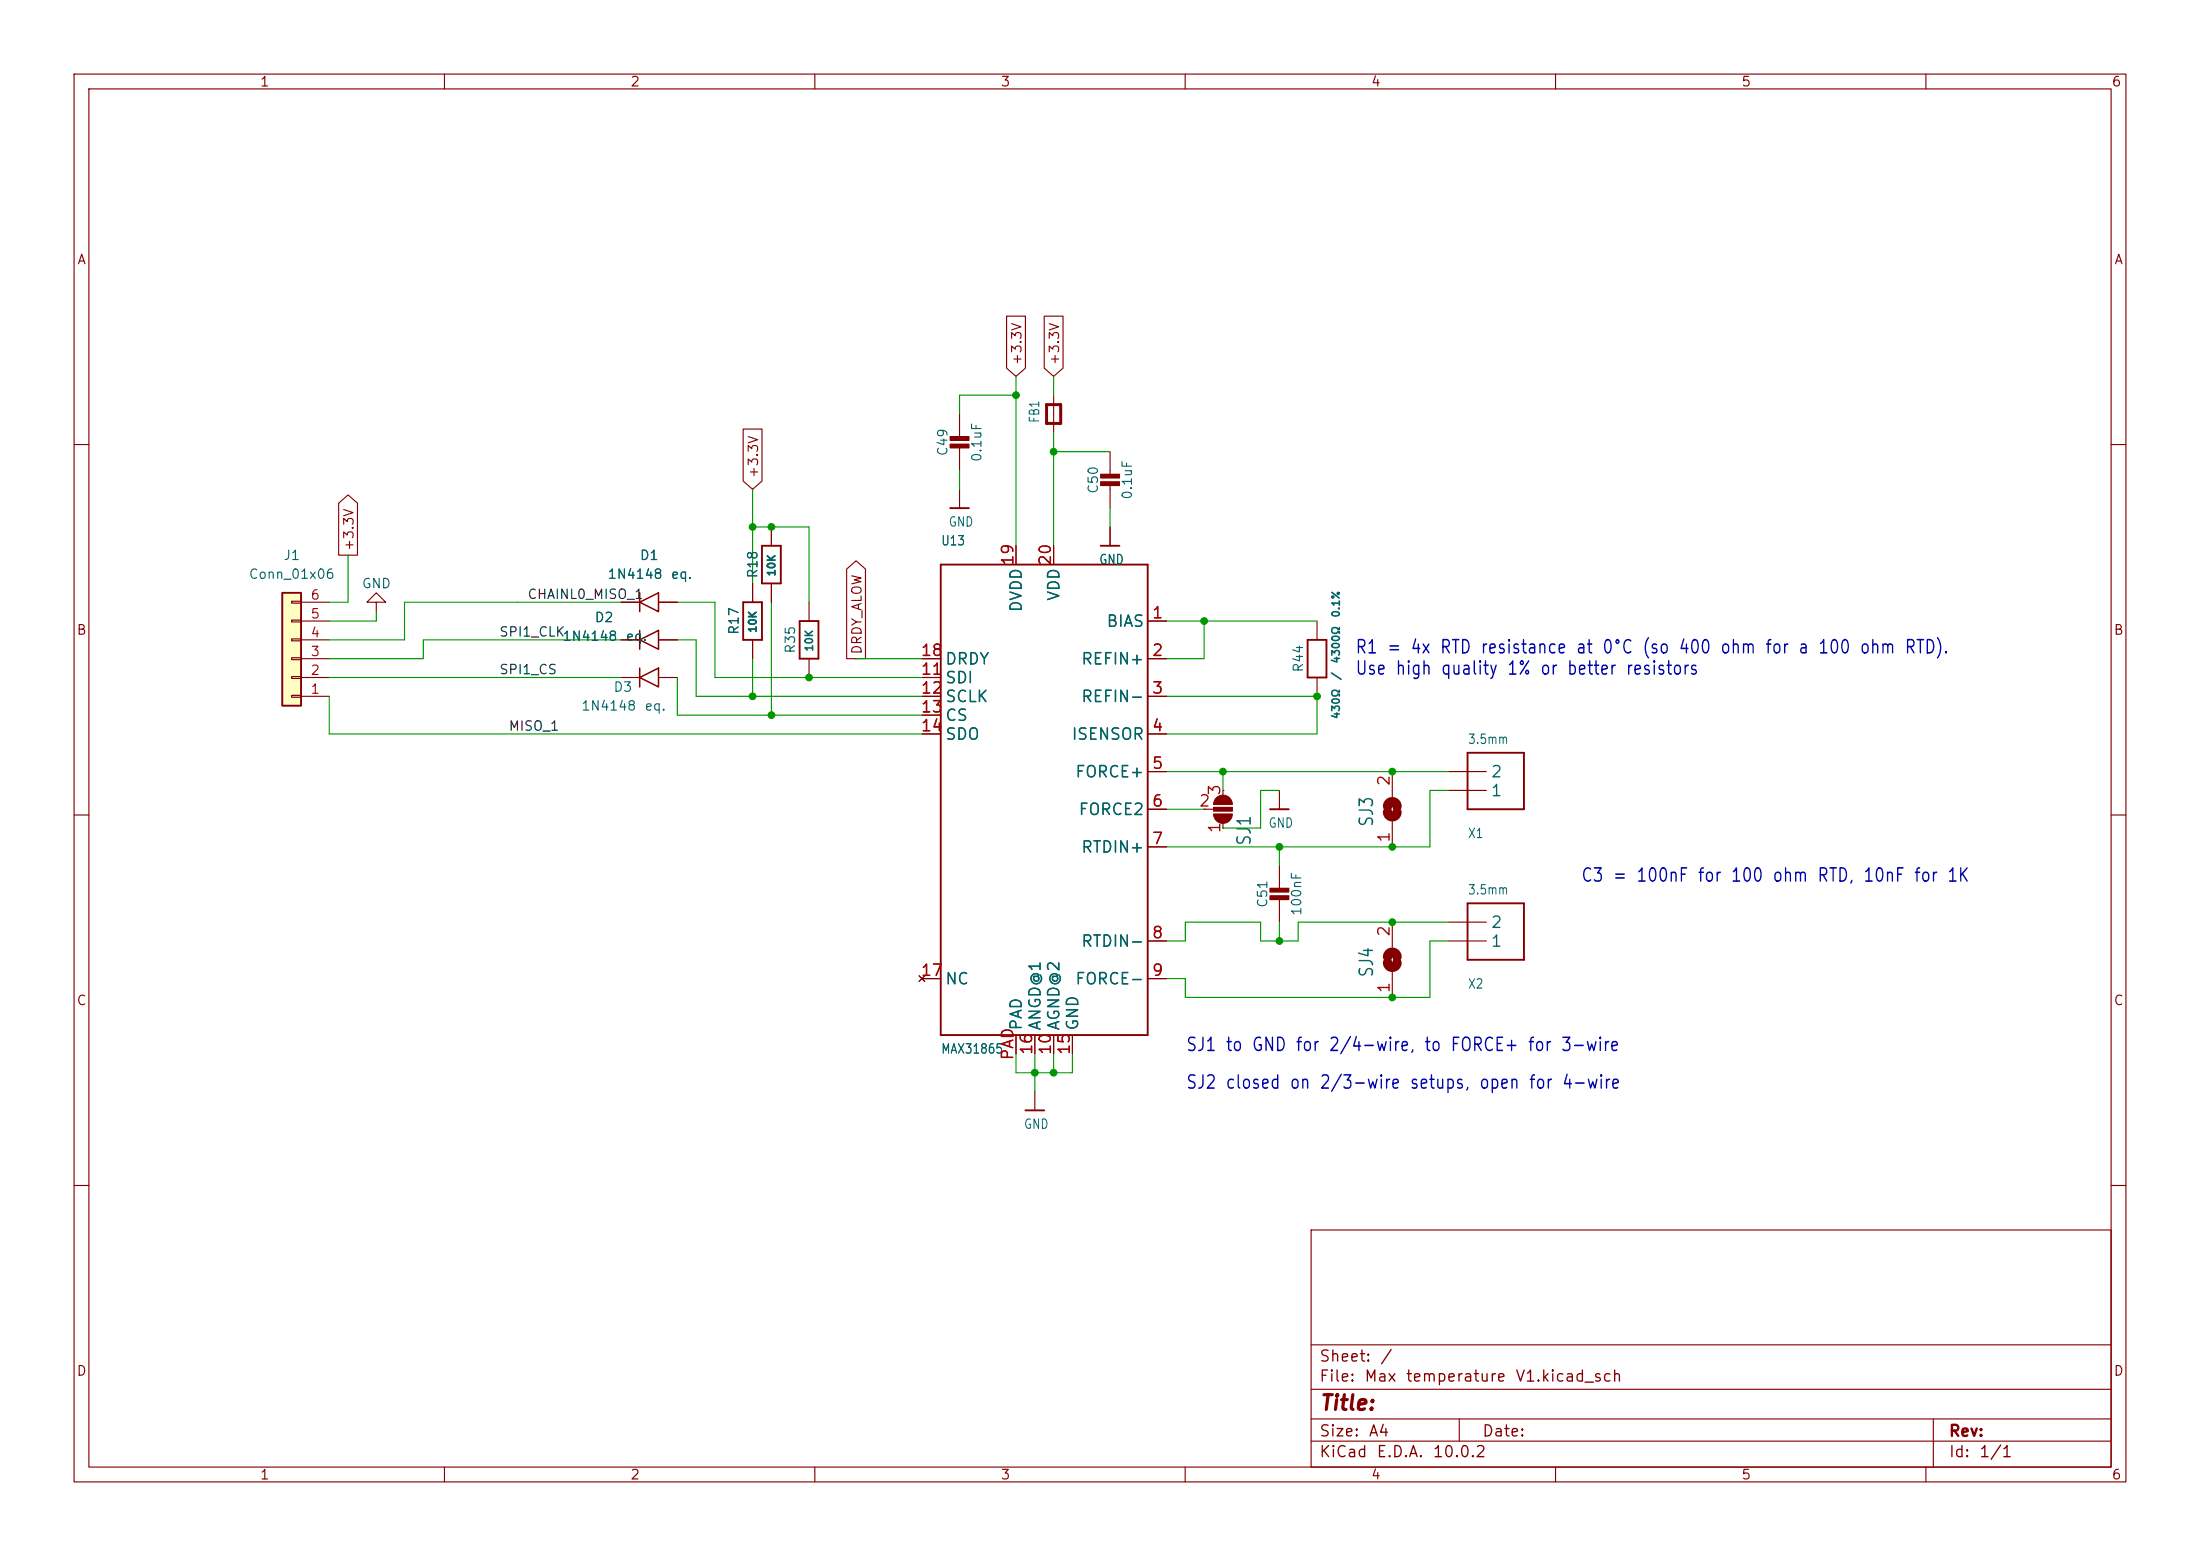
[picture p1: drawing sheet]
<svg xmlns="http://www.w3.org/2000/svg" width="297mm" height="210mm" viewBox="0 0 297 210" stroke-linecap="round" stroke-linejoin="round" font-family="sans-serif">
<g fill="none" stroke="#840000" stroke-width=".15">
<path d="M10 10h277v190h-277zM12 12h273v186h-273zM60 10v2M110 10v2M160 10v2M210 10v2M260 10v2M10 60h2M101.6 78.7v2.6M137.2 73.7v2.5M142.2 73.7v2.5M285 60h2"/>
<path d="M83.8 91.4h2.6M88.9 91.4h2.5M101.6 86.4v2.5M124.5 91.4h2.5M124.5 88.9h2.5M124.5 94h2.5M124.5 99.1h2.5M124.5 96.5h2.5M154.9 83.8h2.6M154.9 88.9h2.6M154.9 94h2.6M154.9 99.1h2.6"/>
<path d="M10 110h2M154.9 104.1h2.6M154.9 109.2h2.6M154.9 114.3h2.6M195.6 106.7h5.1M195.6 104.1h5.1M285 110h2M124.1 131.7l.7 .8M124.5 132.1h2.5M124.8 131.7l-.7 .8M137.2 139.7v2.5M139.7 139.7v2.5"/>
<path d="M142.2 139.7v2.5M144.8 139.7v2.5M154.9 127h2.6M154.9 132.1h2.6M10 160h2M177 166h108v32h-108zM285 160h2M60 198v2M110 198v2M160 198v2M177 194.5h108M177 191.5h108"/>
<path d="M177 187.5h108M177 181.5h108M197 191.5v3M210 198v2M260 198v2M261 191.5v6.5"/>
</g>
<path d="M127 76.2h27.9v63.5h-27.9zM100.3 81.3h2.6v5.1h-2.6zM198.1 101.6h7.6v7.6h-7.6z" fill="none" stroke="#840000" stroke-width=".25"/>
<path d="M86.4 91.4l2.5-1.2v2.5zM86.4 90.2v2.5" fill="none" stroke="#840000" stroke-width=".2"/>
<path d="M38.1 80h2.5v15.3h-2.5z" fill="#ffffc2"/>
<path d="M102.9 73.7h2.5v5h-2.5zM128.3 68.6h2.5M148.6 73.7h2.5M38.1 80h2.5v15.3h-2.5zM107.9 83.8h2.6v5.1h-2.6zM176.5 86.4h2.6v5h-2.6zM171.4 109.2h2.6M198.1 121.9h7.6v7.6h-7.6zM138.4 149.9h2.6" fill="none" stroke="#840000" stroke-width=".25"/>
<g fill="none" stroke="#840000" stroke-width=".15">
<path d="M100.3 57.9h2.6v7l-1.3 1.1-1.3-1.1zM129.5 55.9v3.3M135.9 42.7h2.5v7l-1.2 1.1-1.3-1.1zM141 42.7h2.5v7l-1.3 1.1-1.2-1.1zM142.2 53.3v5.1M45.7 67.9l1.3-1.1 1.3 1.1v7h-2.6zM101.6 78.7v2.6M104.1 71.1v2.6M104.1 78.7v2.6M114.3 76.8l1.3-1.1 1.2 1.1v12.1h-2.5zM129.5 60.2v3.3M129.5 66v2.6"/>
<path d="M137.2 73.7v2.5M142.2 73.7v2.5M149.9 61v3.3M149.9 65.3v3.3M149.9 71.1v2.6M39.4 93.9h1.2v.2h-1.2zM39.4 91.3h1.2v.3h-1.2zM39.4 88.8h1.2v.2h-1.2zM39.4 86.2h1.2v.3h-1.2zM39.4 83.7h1.2v.2h-1.2zM39.4 81.2h1.2v.2h-1.2zM40.6 94h3.8"/>
<path d="M40.6 91.4h3.8M40.6 88.9h3.8M40.6 86.4h3.8M40.6 83.8h3.8M40.6 81.3h3.8M50.8 81.3h1.3l-1.3-1.3-1.3 1.3h1.3v1.3M83.8 86.4h2.6M83.8 81.3h2.6M88.9 86.4h2.5M88.9 81.3h2.5M101.6 86.4v2.5M109.2 81.3v2.5"/>
<path d="M109.2 88.9v2.5M124.5 94h2.5M124.5 91.4h2.5M124.5 88.9h2.5M124.5 99.1h2.5M124.5 96.5h2.5M154.9 94h2.6M154.9 88.9h2.6M154.9 83.8h2.6M154.9 99.1h2.6M177.8 83.8v2.6M177.8 91.4v2.6"/>
<path d="M154.9 109.2h2.6M154.9 104.1h2.6M154.9 114.3h2.6M162.6 109.2h.1M162.6 109.2h2.1M165.1 111.8h.1M165.1 106.7h.1M165.1 106.7v.9M165.1 110.9v.9M172.7 106.7v2.5M172.7 116.8v3.3M188 104.1v3.5"/>
<path d="M188 110.9v3.4M124.1 131.7l.7 .8M124.5 132.1h2.5M124.8 131.7l-.7 .8M137.2 139.7v2.5M139.7 139.7v2.5M142.2 139.7v2.5M144.8 139.7v2.5M154.9 127h2.6M154.9 132.1h2.6M172.7 121.2v3.3M188 124.5v3.4"/>
<path d="M188 131.2v3.4M195.6 127h5.1M195.6 124.5h5.1M139.7 147.3v2.6"/>
</g>
<path d="M86.4 81.3l2.5-1.3v2.6zM86.4 86.4l2.5-1.3v2.5zM86.4 80v2.6M86.4 85.1v2.5" fill="none" stroke="#840000" stroke-width=".2"/>
<path d="M187.3 109.6a.64 .64 0 0 0 .7 .6 .64 .64 0 0 0 .6-.6M187.3 108.8a.64 .64 0 0 1 .7-.6 .64 .64 0 0 1 .6 .6M187.3 129.9a.64 .64 0 0 0 .7 .7 .64 .64 0 0 0 .6-.7M187.3 129.2a.64 .64 0 0 1 .7-.7 .64 .64 0 0 1 .6 .7" fill="none" stroke="#840000" stroke-width="1.3"/>
<g fill="#840000" stroke="#840000" stroke-width=".15">
<path d="M171.4 119.9h2.6v.5h-2.6z"/>
<path d="M171.4 120.9h2.6v.5h-2.6z"/>
<path d="M163.8 109h2.6v.5h-2.6z"/>
<path d="M128.3 58.9h2.5v.5h-2.5z"/>
<path d="M128.3 59.9h2.5v.6h-2.5z"/>
<path d="M148.6 64h2.5v.5h-2.5z"/>
<path d="M148.6 65h2.5v.5h-2.5z"/>
</g>
<g fill="#840000" stroke="#840000" stroke-width=".14">
<path d="M163.8 109.9h2.6a1.27 1.27 0 0 1-1.3 1.2 1.27 1.27 0 0 1-1.3-1.2z"/>
<path d="M164.2 107.7a1.27 1.27 0 0 1 1.4-.3 1.27 1.27 0 0 1 .8 1.2h-2.6l.1-.6z"/>
</g>
<path d="M141.3 54.6h1.9v2.6h-1.9z" fill="none" stroke="#840000" stroke-width=".41"/>
<g fill="none" stroke="#009600" stroke-width=".15">
<path d="M137.2 50.8v22.9M137.2 53.3h-7.7v2.6M142.2 50.8v2.5M142.2 58.4v15.3M47 74.9v6.4h-2.6M101.6 66v12.7M101.6 71.1h7.6v10.2M129.5 63.5v2.5M142.2 61h7.7M149.9 68.6v2.5M44.4 94v5.1h80.1M44.4 91.4h39.4"/>
<path d="M50.8 82.6v1.2h-6.4M83.8 81.3h-29.2v5.1h-10.2M83.8 86.4h-26.7v2.5h-12.7M91.4 81.3h5.1v10.1h28M91.4 91.4v5.1h33.1M91.4 86.4h2.6v7.6h30.5M101.6 88.9v5.1M104.1 81.3v15.2M115.6 88.9h8.9M157.5 94h20.3v5.1h-20.3M157.5 83.8h20.3M162.6 83.8v5.1h-5.1"/>
<path d="M157.5 104.1h38.1M157.5 109.2h5.1M165.1 104.1v2.6M172.7 106.7h-2.5v5.1h-5.1M172.7 114.3v2.5M195.6 106.7h-2.6v7.6h-35.5M172.7 124.5v2.5M195.6 127h-2.6v7.6h-33v-2.5h-2.5M195.6 124.5h-20.3v2.5h-5.1v-2.5h-10.2v2.5h-2.5M137.2 142.2v2.6h7.6v-2.6M139.7 142.2v5.1M142.2 142.2v2.6"/>
</g>
<g fill="#009600" stroke="#009600" stroke-width=".14">
<circle cx="172.7" cy="114.3" r=".46"/>
<circle cx="188" cy="124.5" r=".46"/>
<circle cx="188" cy="104.1" r=".46"/>
<circle cx="177.8" cy="94" r=".46"/>
<circle cx="188" cy="114.3" r=".46"/>
<circle cx="104.1" cy="96.5" r=".46"/>
<circle cx="101.6" cy="94" r=".46"/>
<circle cx="109.2" cy="91.4" r=".46"/>
<circle cx="142.2" cy="144.8" r=".46"/>
<circle cx="139.7" cy="144.8" r=".46"/>
<circle cx="172.7" cy="127" r=".46"/>
<circle cx="165.1" cy="104.1" r=".46"/>
<circle cx="188" cy="134.6" r=".46"/>
<circle cx="104.1" cy="71.1" r=".46"/>
<circle cx="162.6" cy="83.8" r=".46"/>
<circle cx="142.2" cy="61" r=".46"/>
<circle cx="137.2" cy="53.3" r=".46"/>
<circle cx="101.6" cy="71.1" r=".46"/>
</g>
<text font-size="2" fill="#840000" x="178" y="190.8">Title:</text>
<g font-size="1.8" fill="#0000c2">
<text x="182.9" y="88.6">R1 = 4x RTD resistance at 0°C (so 400 ohm for a 100 ohm RTD).</text>
<text x="182.9" y="91.5">Use high quality 1% or better resistors</text>
<text x="213.4" y="119.5">C3 = 100nF for 100 ohm RTD, 10nF for 1K</text>
<text x="160" y="142.3">SJ1 to GND for 2/4-wire, to FORCE+ for 3-wire</text>
<text x="160" y="147.4">SJ2 closed on 2/3-wire setups, open for 4-wire</text>
</g>
<g font-size="1.8" fill="#006464">
<text x="185.8" y="111.7" transform="rotate(-90 185.8 111.7)">SJ3</text>
<text x="169.3" y="114.2" transform="rotate(-90 169.3 114.2)">SJ1</text>
<text x="185.8" y="132" transform="rotate(-90 185.8 132)">SJ4</text>
</g>
<g font-size="1.5" fill="#a90000">
<text x="137.2" y="76.5" transform="rotate(-90 137.2 76.5)">19</text>
<text x="142.3" y="76.5" transform="rotate(-90 142.3 76.5)">20</text>
<text x="155.4" y="83.8">1</text>
<text x="124.2" y="88.9">18</text>
<text x="155.4" y="88.9">2</text>
<text x="124.2" y="91.5">11</text>
<text x="124.2" y="94">12</text>
<text x="155.4" y="94">3</text>
<text x="124.2" y="96.5">13</text>
<text x="124.2" y="99.1">14</text>
<text x="155.4" y="99.1">4</text>
<text x="155.4" y="104.2">5</text>
<text x="165.1" y="107.5" transform="rotate(-90 165.1 107.5)">3</text>
<text x="188" y="106.2" transform="rotate(-90 188 106.2)">2</text>
<text x="155.4" y="109.2">6</text>
<text x="161.8" y="109.2">2</text>
<text x="165.1" y="112.6" transform="rotate(-90 165.1 112.6)">1</text>
<text x="188" y="113.8" transform="rotate(-90 188 113.8)">1</text>
<text x="155.4" y="114.3">7</text>
<text x="155.4" y="127">8</text>
<text x="188" y="126.5" transform="rotate(-90 188 126.5)">2</text>
<text x="124.2" y="132.1">17</text>
<text x="155.4" y="132.1">9</text>
<text x="188" y="134.2" transform="rotate(-90 188 134.2)">1</text>
<text x="137.2" y="143.2" transform="rotate(-90 137.2 143.2)">PAD</text>
<text x="139.7" y="142.5" transform="rotate(-90 139.7 142.5)">16</text>
<text x="142.3" y="142.5" transform="rotate(-90 142.3 142.5)">10</text>
<text x="144.8" y="142.5" transform="rotate(-90 144.8 142.5)">15</text>
</g>
<g font-size="1.5" fill="#006464">
<text x="138.3" y="82.7" transform="rotate(-90 138.3 82.7)">DVDD</text>
<text x="143.4" y="81.2" transform="rotate(-90 143.4 81.2)">VDD</text>
<text x="149.3" y="85">BIAS</text>
<text x="127.5" y="92.6">SDI</text>
<text x="127.5" y="95.1">SCLK</text>
<text x="127.5" y="90.1">DRDY</text>
<text x="145.9" y="90.1">REFIN+</text>
<text x="145.9" y="95.1">REFIN-</text>
<text x="127.5" y="97.7">CS</text>
<text x="127.5" y="100.2">SDO</text>
<text x="144.6" y="100.2">ISENSOR</text>
<text x="145.1" y="105.3">FORCE+</text>
<text x="201.2" y="107.8">1</text>
<text x="201.2" y="105.3">2</text>
<text x="145.5" y="110.4">FORCE2</text>
<text x="145.9" y="115.5">RTDIN+</text>
<text x="201.2" y="125.6">2</text>
<text x="145.9" y="128.2">RTDIN-</text>
<text x="201.2" y="128.2">1</text>
<text x="127.5" y="133.2">NC</text>
<text x="145.1" y="133.2">FORCE-</text>
<text x="138.3" y="139.2" transform="rotate(-90 138.3 139.2)">PAD</text>
<text x="140.9" y="139.2" transform="rotate(-90 140.9 139.2)">ANGD@1</text>
<text x="143.4" y="139.2" transform="rotate(-90 143.4 139.2)">AGND@2</text>
<text x="145.9" y="139.2" transform="rotate(-90 145.9 139.2)">GND</text>
</g>
<g font-size="1.5" fill="#840000">
<text x="178" y="184.2">Sheet:</text>
<text x="186.2" y="184.2">/</text>
<text x="178" y="186.9">File:</text>
<text x="184.1" y="186.9">Max</text>
<text x="189.7" y="186.9">temperature</text>
<text x="204.5" y="186.9">V1.kicad_sch</text>
<text x="178" y="197.1">KiCad</text>
<text x="178" y="194.3">Size:</text>
<text x="184.7" y="194.3">A4</text>
<text x="185.7" y="197.1">E.D.A.</text>
<text x="193.3" y="197.1">10.0.2</text>
<text x="200" y="194.3">Date:</text>
<text x="263" y="194.3">Rev:</text>
<text x="263" y="197.1">Id:</text>
<text x="267.1" y="197.1">1/1</text>
</g>
<g font-size="1.3" fill="#840000">
<text x="35" y="12">1</text>
<text x="85" y="12">2</text>
<text x="135" y="12">3</text>
<text x="185" y="12">4</text>
<text x="235" y="12">5</text>
<text x="285" y="12">6</text>
<text x="10.3" y="36">A</text>
<text x="285.3" y="36">A</text>
<text x="138.2" y="49.4" transform="rotate(-90 138.2 49.4)">+3.3V</text>
<text x="143.3" y="49.4" transform="rotate(-90 143.3 49.4)">+3.3V</text>
<text x="102.7" y="64.6" transform="rotate(-90 102.7 64.6)">+3.3V</text>
<text x="48.1" y="74.5" transform="rotate(-90 48.1 74.5)">+3.3V</text>
<text x="10.3" y="86">B</text>
<text x="116.6" y="88.4" transform="rotate(-90 116.6 88.4)">DRDY_ALOW</text>
<text x="285.3" y="86">B</text>
<text x="10.3" y="136">C</text>
<text x="285.3" y="136">C</text>
<text x="10.3" y="186">D</text>
<text x="285.3" y="186">D</text>
<text x="35" y="200">1</text>
<text x="85" y="200">2</text>
<text x="135" y="200">3</text>
<text x="185" y="200">4</text>
<text x="235" y="200">5</text>
<text x="285" y="200">6</text>
</g>
<g font-size="1.3" fill="#006464">
<text x="140.6" y="57.2" transform="rotate(-90 140.6 57.2)">FB1</text>
<text x="128.2" y="61.7" transform="rotate(-90 128.2 61.7)">C49</text>
<text x="132.8" y="62.4" transform="rotate(-90 132.8 62.4)">0.1uF</text>
<text x="128" y="71.4">GND</text>
<text x="148.5" y="66.7" transform="rotate(-90 148.5 66.7)">C50</text>
<text x="153.1" y="67.5" transform="rotate(-90 153.1 67.5)">0.1uF</text>
<text x="38.2" y="75.9">J1</text>
<text x="86.3" y="75.9">D1</text>
<text x="127" y="73.9">U13</text>
<text x="148.3" y="76.5">GND</text>
<text x="33.5" y="78.4">Conn_01x06</text>
<text x="48.8" y="79.7">GND</text>
<text x="81.9" y="78.4">1N4148</text>
<text x="90.5" y="78.4">eq.</text>
<text x="102.6" y="78.1" transform="rotate(-90 102.6 78.1)">R18</text>
<text x="75.8" y="86.8">1N4148</text>
<text x="80.2" y="84.3">D2</text>
<text x="84.4" y="86.8">eq.</text>
<text x="100" y="85.8" transform="rotate(-90 100 85.8)">R17</text>
<text x="107.7" y="88.3" transform="rotate(-90 107.7 88.3)">R35</text>
<text x="82.7" y="93.7">D3</text>
<text x="176.2" y="90.8" transform="rotate(-90 176.2 90.8)">R44</text>
<text x="78.4" y="96.2">1N4148</text>
<text x="86.9" y="96.2">eq.</text>
<text x="198.1" y="100.7">3.5mm</text>
<text x="171.2" y="112">GND</text>
<text x="198.1" y="113.4">X1</text>
<text x="171.4" y="122.6" transform="rotate(-90 171.4 122.6)">C51</text>
<text x="176" y="123.7" transform="rotate(-90 176 123.7)">100nF</text>
<text x="198.1" y="121">3.5mm</text>
<text x="198.1" y="133.7">X2</text>
<text x="127" y="142.5">MAX31865</text>
<text x="138.1" y="152.7">GND</text>
</g>
<g font-size="1.3" fill="#a90000">
<text x="41.8" y="83.8">5</text>
<text x="41.8" y="81.3">6</text>
<text x="41.8" y="88.9">3</text>
<text x="41.8" y="86.3">4</text>
<text x="41.8" y="94">1</text>
<text x="41.8" y="91.4">2</text>
</g>
<g font-size="1.3" fill="#0f0f0f">
<text x="71.1" y="81.2">CHAINL0_MISO_1</text>
<text x="67.3" y="86.2">SPI1_CLK</text>
<text x="67.3" y="91.3">SPI1_CS</text>
<text x="68.6" y="98.9">MISO_1</text>
</g>
<g font-size="1" fill="#006464">
<text x="104.9" y="77.9" transform="rotate(-90 104.9 77.9)">10K</text>
<text x="181.1" y="83.4" transform="rotate(-90 181.1 83.4)">0.1%</text>
<text x="102.4" y="85.5" transform="rotate(-90 102.4 85.5)">10K</text>
<text x="110" y="88" transform="rotate(-90 110 88)">10K</text>
<text x="181.1" y="89.6" transform="rotate(-90 181.1 89.6)">4300Ω</text>
<text x="181.1" y="91.9" transform="rotate(-90 181.1 91.9)">/</text>
<text x="181.1" y="97.1" transform="rotate(-90 181.1 97.1)">430Ω</text>
</g>
</svg>
